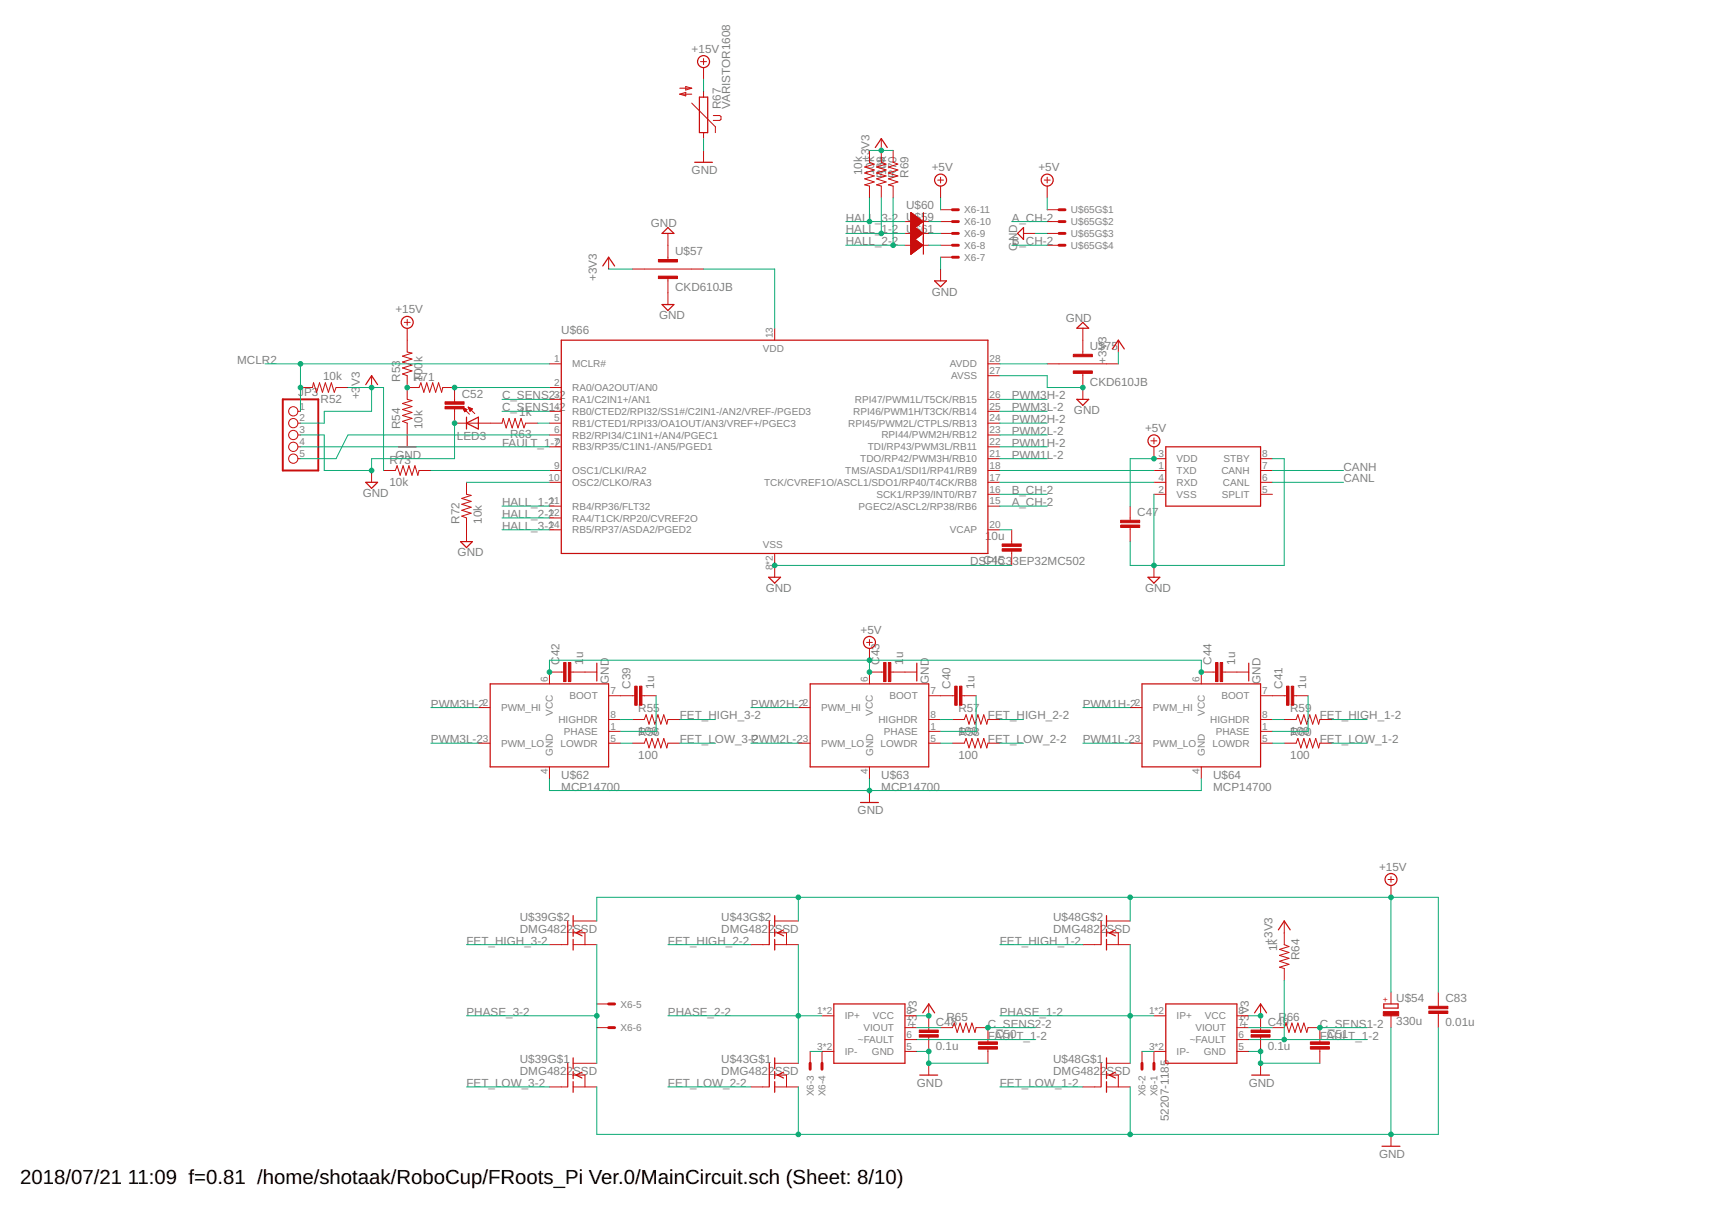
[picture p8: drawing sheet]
<svg xmlns="http://www.w3.org/2000/svg" width="297mm" height="210mm" viewBox="0 0 297 210" stroke-linecap="round" stroke-linejoin="round" font-family="sans-serif">
<g fill="none" stroke="#c90d0c" stroke-width=".17">
<path d="M117.9 15.3h2.1M117.9 16.3l1.1-.3v.6zM117.9 16.3h2.1M119 15l1 .3-1 .3zM120 17.9l4.1 4.1v1M121.5 10.7h1.1M122.1 10.2v1M122.1 11.7v2.1M122.1 15.8v1M122.1 23v1M122.1 26.1v2.1M123.8 20h1.1l.2 .2v.5l-.2 .2h-1.1"/>
<path d="M150.9 26.1v2.1l.8 .3-1.7 .5 1.7 .5-1.7 .5 1.7 .5-1.7 .5 1.7 .6-1.7 .5 .9 .2v2M152.9 24v4.2l.8 .3-1.6 .5 1.6 .5-1.6 .5 1.6 .5-1.6 .5 1.6 .6-1.6 .5 .8 .2v2M155 26.1v2.1l.8 .3-1.7 .5 1.7 .5-1.7 .5 1.7 .5-1.7 .5 1.7 .6-1.7 .5 .9 .2v2M157 38.4h4.1M158.1 39.9h1.2M158.1 39.8h1.1M158.1 39.7h1M158.1 39.6h.9M158.1 39.6h.8M158.1 39.5h.7M158.1 39.4h.7M158.1 39.3h.8"/>
<path d="M158.1 39.3h.9M158.1 39.2h1M158.1 39.1h1.1M158.1 39.1h1.2M158.1 39h1.3M158.1 38.9h1.3M158.1 38.9h1.5M158.1 38.8h1.5M158.1 38.7h1.6M158.1 38.7h1.7M158.1 38.6h1.8M158.1 38.5h1.9"/>
<path d="M158.1 38.4h1.9M158.1 38.3h1.8M158.1 38.2h1.7M158.1 38.1h1.6M158.1 38.1h1.5M158.1 38h1.4M158.1 37.9h1.3M158.1 37.9h1.2M158.1 37.8h1.1M158.1 37.7h1.1M158.1 37.7h.9M158.1 37.6h.9"/>
<path d="M158.1 37.5h.8M158.1 37.4h.7M158.1 37.4h.6M158.1 37.3h.5M158.1 37.2h.4M158.1 37.1h.3M158.1 37.1h.2M158.1 37h.1M158.1 36.9h.1M158.1 38.9l2 1.6-2 1.5M162.7 31.2h1M163.2 38.4h2"/>
<path d="M163.2 36.4h2M163.2 30.7v1M163.2 32.3v2M181.2 31.2h1M181.7 38.4h2M181.7 36.4h2M181.7 30.7v1M181.7 32.3v2M70.1 55.9h1.1M70.7 56.9v4.2l.8 .2-1.7 .5 1.7 .5-1.7 .5 1.7 .5-1.7 .5 1.7 .5-1.7 .6 .9 .3v4.1l.8 .2-1.7 .5 1.7 .5-1.7 .5 1.7 .5-1.7 .6 1.7 .5-1.7 .5 .9 .3v4.1M70.7 55.4v1M105.6 44.6v2.1"/>
<path d="M109.7 46.7h12.4M115.9 40.5v4.5M115.9 48.3v4.5M134.4 56.9v2.1M157 42.5h4.1M157 40.5h4.1M158.1 42h1.2M158.1 41.9h1.2M158.1 41.8h1.1M158.1 41.8h1M158.1 41.7h.9M158.1 41.6h.8"/>
<path d="M158.1 41.6h.7M158.1 41.5h.7M158.1 41.4h.8M158.1 41.3h.9M158.1 41.3h1M158.1 41.2h1.1M158.1 41.1h1.2M158.1 41h1.3M158.1 40.9h1.4M158.1 40.9h1.5M158.1 40.8h1.6M158.1 40.7h1.7"/>
<path d="M158.1 40.6h1.8M158.1 40.6h1.9M158.1 40.4h1.9M158.1 40.3h1.8M158.1 40.3h1.7M158.1 40.2h1.6M158.1 40.1h1.5M158.1 40.1h1.4M158.1 44h.1M158.1 43.9h.2M158.1 43.8h.3M158.1 43.8h.4"/>
<path d="M158.1 43.7h.5M158.1 43.6h.6M158.1 43.5h.7M158.1 43.5h.8M158.1 43.4h.9M158.1 43.3h1M158.1 43.3h1.1M158.1 43.2h1.2M158.1 43.1h1.2M158.1 43.1h1.3M158.1 43h1.4M158.1 42.9h1.5"/>
<path d="M158.1 42.8h1.6M158.1 42.8h1.7M158.1 42.7h1.8M158.1 42.6h1.9M158.1 42.5h1.9M158.1 42.4h1.8M158.1 42.3h1.7M158.1 42.3h1.6M158.1 42.2h1.5M158.1 42.1h1.4M158.1 42.1h1.3M159.4 40h-1.3l2-1.6-2-1.5v7.2l2-1.6-2-1.5"/>
<path d="M163.2 44.6h2M163.2 42.5h2M163.2 40.5h2M163.2 46.7v2M177.6 40.5h2M181.7 42.5h2M181.7 40.5h2M187.9 56.9v4.6M194 59v2.1M51.7 73.4h.4M51.7 71.4h.4M51.7 75.5h.4"/>
<path d="M51.7 77.5h.4M51.7 79.6h.4M52.1 67.2h2.1l.2-.8 .5 1.7 .5-1.7 .5 1.7 .6-1.7 .5 1.7 .5-1.7 .5 1.7 .3-.9h2.1M64.5 65.2v2M70.7 67.2h2l.3-.8 .5 1.7 .5-1.7 .5 1.7 .6-1.7 .5 1.7 .5-1.7 .5 1.7 .2-.9h2.1v2.5M78.9 70.9v2.5h8.2l.2-.8 .5 1.6 .5-1.6 .6 1.6 .5-1.6 .5 1.6 .5-1.6 .5 1.6 .3-.8h2.1M80.3 70.7l1.1 1.2M80.3 70.7l.7 .3-.4 .4zM80.4 70.8h.1M80.4 70.9h.4M80.4 71h.6M80.5 71.1h.5"/>
<path d="M80.5 71.2h.4M80.6 71.3h.2M80.6 71.4h.1M81.2 70.6l1.2 1.2M81.2 70.6l.8 .3M81.2 70.6l.4 .8 .4-.5M81.3 70.6h.1M81.3 70.7h.2M81.3 70.8h.4M81.4 70.9h.5M81.4 71h.5M81.4 71.1h.4"/>
<path d="M81.5 71.2h.2M81.5 71.3h.1M95.3 67.2h2.1M95.3 73.4h2.1M95.3 71.4h2.1M95.3 63.1h2.1M95.3 69.3h2.1M95.3 75.5h2.1M95.3 77.5h2.1M171.4 73.4h2.1M171.4 71.4h2.1M171.4 63.1h2.1"/>
<path d="M171.4 69.3h2.1M171.4 75.5h2.1M171.4 77.5h2.1M171.4 79.6h2.1M171.4 65.2h2.1M181.7 63.1h12.3M187.9 64.8v4.5M199.7 76.5h1M200.2 76v1M200.2 77.5v2.1h2.1M218.7 79.6h2.1M64.5 81.6v2.1"/>
<path d="M66.5 81.6h2.1l.3-.8 .5 1.6 .5-1.6 .5 1.6 .6-1.6 .5 1.6 .5-1.6 .5 1.6 .2-.8h2.1M80.9 83.7v2l.8 .2-1.6 .6 1.6 .5-1.6 .5 1.6 .5-1.6 .5 1.6 .5-1.6 .5 .8 .4v4.1M95.3 81.6h2.1M95.3 83.7h2.1M95.3 87.8h2.1M95.3 89.9h2.1M95.3 91.9h2.1M134.4 96v4.1M171.4 81.6h2.1M171.4 83.7h2.1M171.4 87.8h2.1M171.4 91.9h2.1"/>
<path d="M171.4 85.7h2.1M175.5 91.9v2.5M175.5 95.6v2.5M196.1 87.8v2.5M196.1 91.5v2.5M200.2 98.1v2M200.2 81.6h2.1M200.2 83.7h2.1M200.2 85.7h2.1M218.7 81.6h2.1M218.7 83.7h2.1M218.7 85.7h2.1"/>
<path d="M97.8 116.6h-2.5v2M99 116.6h4.5M150.3 111.4h1.1M150.9 110.9v1.1M150.9 112.5v2M153.3 116.6h-2.4v2M154.6 116.6h4.5M210.9 116.6h-2.5v2M212.1 116.6h4.6M83 128.9h2M83 122.7h2M95.3 133v2.1"/>
<path d="M105.6 120.7h4.5M105.6 124.8h2.1M105.6 128.9h2.1M105.6 126.9h2.1M109.7 124.8h2.1l.3-.8 .5 1.6 .5-1.6 .5 1.6 .6-1.6 .5 1.6 .5-1.6 .5 1.6 .2-.8h2M109.7 128.9h2.1l.3-.8 .5 1.7 .5-1.7 .5 1.7 .6-1.7 .5 1.7 .5-1.7 .5 1.7 .2-.9h2M111.4 120.7h2.4M138.5 128.9h2.1M138.5 122.7h2.1M150.9 133v2.1M150.9 137.1v2.1M161.1 120.7h4.6"/>
<path d="M161.1 124.8h2.1M161.1 128.9h2.1M161.1 126.9h2.1M165.2 124.8h2.1l.3-.8 .5 1.6 .5-1.6 .6 1.6 .5-1.6 .5 1.6 .5-1.6 .5 1.6 .2-.8h2.1M165.2 128.9h2.1l.3-.8 .5 1.7 .5-1.7 .6 1.7 .5-1.7 .5 1.7 .5-1.7 .5 1.7 .2-.9h2.1M166.9 120.7h2.5M196.1 128.9h2M196.1 122.7h2M208.4 133v2.1M218.7 120.7h4.5M218.7 124.8h2.1M218.7 128.9h2.1"/>
<path d="M218.7 126.9h2.1M222.8 124.8h2.1l.3-.8 .5 1.6 .5-1.6 .5 1.6 .5-1.6 .6 1.6 .5-1.6 .5 1.6 .2-.8h2.1M222.8 128.9h2.1l.3-.8 .5 1.7 .5-1.7 .5 1.7 .5-1.7 .6 1.7 .5-1.7 .5 1.7 .2-.9h2.1M224.5 120.7h2.4M99.4 159.8h4.1M134.4 159.8h4.1M192 159.8h4.1M222.8 159.8v4.1l.8 .3-1.6 .5 1.6 .5-1.6 .5 1.6 .5-1.6 .6 1.6 .5-1.6 .5 .8 .2v2.1M240.8 152.6h1.1M241.3 152.1v1M241.3 153.6v2.1M95.3 163.9h3.1"/>
<path d="M99.4 161.8h2.1v2.1M99.4 163.9h4.1M103.5 174.2h2.1M103.5 178.3h2.1M130.3 163.9h3.1M134.4 163.9h4.1M134.4 161.8h2.1v2.1M142.6 176.2h2.1M157 178.3h2.1M157 176.2h2.1M161.1 174.2v4.5M161.1 179.9v2.5"/>
<path d="M163.2 178.3h2l.4-.8 .5 1.6 .5-1.6 .5 1.6 .5-1.6 .5 1.6 .5-1.6 .6 1.6 .2-.8h2v2.4M187.9 163.9h3.1M192 163.9h4.1M192 161.8h2v2.1M200.2 176.2h2.1M214.6 178.3h2.1M214.6 176.2h2.1M218.7 174.2v4.5M218.7 179.9v2.5M220.8 178.3h2l.3-.8 .5 1.6 .6-1.6 .5 1.6 .5-1.6 .5 1.6 .5-1.6 .5 1.6 .2-.8h2.1v2.4M241.3 172.1v2.1M241.3 176.2v2.1"/>
<path d="M249.6 172.1v2.5M249.6 175.8v2.5M95.3 188.6h3.1M99.4 188.6h4.1M99.4 186.5h2.1v2.1M99.4 184.4h4.1M130.3 188.6h3.1M134.4 188.6h4.1M134.4 186.5h2.1v2.1M134.4 184.4h4.1M140.6 182.4v2M144.7 182.4h-2.1v2"/>
<path d="M157 182.4h2.1M157 180.3h2.1M161.1 184.4v2.1M171.4 182v2.4M187.9 188.6h3.1M192 188.6h4.1M192 186.5h2v2.1M192 184.4h4.1M198.1 182.4v2M202.3 182.4h-2.1v2M214.6 182.4h2.1M214.6 180.3h2.1"/>
<path d="M218.7 184.4v2.1M229 182v2.4M241.3 196.8v2"/>
<circle cx="50.9" cy="79.6" r=".8"/>
<circle cx="50.9" cy="71.4" r=".8"/>
<circle cx="50.9" cy="73.4" r=".8"/>
<circle cx="50.9" cy="77.5" r=".8"/>
<circle cx="50.9" cy="75.5" r=".8"/>
</g>
<g fill="none" stroke="#c90d0c" stroke-width=".21">
<path d="M121.3 16.8h1.5v6.2h-1.5zM115.9 39.5l1 1h-2zM120.5 28.2h3.1M151.9 25.6l1-1.6 1 1.6M158.1 40l2-1.6-2-1.5v7.2l2-1.6-2-1.5M158.1 38.9l2 1.6-2 1.5M160.2 36.9v7.2M97.4 59h74v37h-74zM104.6 46.1l1-1.5 1 1.5M114.9 52.8h2l-1 1.1zM162.2 48.7h2l-1 1zM176.6 40.5l1-1v2z"/>
<path d="M186.8 56.9l1.1-1 1 1zM63.5 66.7l1-1.5 1 1.5M69.1 77.5h3.1M80.9 73.4l2.1-1v2zM80.9 72.4v2M186.8 69.3h2.1l-1 1zM193 60.5l1-1.5 1.1 1.5M202.3 77.5h16.4v10.3h-16.4zM63.5 83.7h2l-1 1zM79.9 94h2.1l-1.1 1zM85 118.6h20.6v14.4h-20.6zM103.5 115v3.1"/>
<path d="M133.4 100.1h2l-1 1.1zM140.6 118.6h20.5v14.4h-20.5zM159.1 115v3.1M198.1 118.6h20.6v14.4h-20.6zM199.2 100.1h2l-1 1.1zM216.7 115v3.1M149.3 139.2h3.1M98.5 159.8v4.1M99.4 158.8v1.9M133.5 159.8v4.1M134.4 158.8v1.9M191.1 159.8v4.1"/>
<path d="M192 158.8v1.9M99.4 161.2v1.2M99.4 163v1.8M101 161.3l-1.1 .5 1.1 .5M134.4 161.2v1.2M134.4 163v1.8M136 161.3l-1.1 .5 1.1 .5M144.7 174.2h12.3v10.2h-12.3zM160.1 175.7l1-1.5 1.1 1.5M192 161.2v1.2M192 163v1.8M193.5 161.3l-1 .5 1 .5"/>
<path d="M202.3 174.2h12.3v10.2h-12.3zM217.7 175.7l1-1.5 1.1 1.5M221.8 161.3l1-1.5 1.1 1.5M240.1 174.2h2.5v.7h-2.5zM98.5 184.4v4.2M99.4 183.5v1.9M99.4 185.9v1.2M99.4 187.6v1.9M101 186l-1.1 .5 1.1 .5M133.5 184.4v4.2M134.4 183.5v1.9M134.4 185.9v1.2"/>
<path d="M134.4 187.6v1.9M136 186l-1.1 .5 1.1 .5M159.6 186.5h3.1M191.1 184.4v4.2M192 183.5v1.9M192 185.9v1.2M192 187.6v1.9M193.5 186l-1 .5 1 .5M217.2 186.5h3.1M239.8 198.8h3.1"/>
<circle cx="122.1" cy="10.7" r="1.04"/>
<circle cx="163.2" cy="31.2" r="1.04"/>
<circle cx="181.7" cy="31.2" r="1.04"/>
<circle cx="70.7" cy="55.9" r="1.04"/>
<circle cx="200.2" cy="76.5" r="1.04"/>
<circle cx="150.9" cy="111.4" r="1.04"/>
<circle cx="241.3" cy="152.6" r="1.04"/>
</g>
<g fill="none" stroke="#c90d0c" stroke-width=".51">
<path d="M165.2 38.4h1.1M165.2 36.4h1.1M183.7 38.4h1.1M183.7 36.4h1.1M165.2 44.6h1.1M165.2 42.5h1.1M165.2 40.5h1.1M183.7 42.5h1.1M183.7 40.5h1.1M105.6 174.2h1M105.6 178.3h1M140.6 184.4v1.1"/>
<path d="M142.6 184.4v1.1M198.1 184.4v1.1M200.2 184.4v1.1"/>
</g>
<g fill="#c90d0c" stroke="#c90d0c" stroke-width=".17">
<path d="M110.1 119h.5v3.3h-.5z"/>
<path d="M111 119h.4v3.3h-.4z"/>
<path d="M165.7 119h.4v3.3h-.4z"/>
<path d="M166.5 119h.4v3.3h-.4z"/>
<path d="M223.2 119h.4v3.3h-.4z"/>
<path d="M224 119h.5v3.3h-.5z"/>
<path d="M97.8 114.9h.4v3.3h-.4z"/>
<path d="M98.6 114.9h.4v3.3h-.4z"/>
<path d="M153.3 114.9h.4v3.3h-.4z"/>
<path d="M154.1 114.9h.5v3.3h-.5z"/>
<path d="M210.9 114.9h.4v3.3h-.4z"/>
<path d="M211.7 114.9h.4v3.3h-.4z"/>
<path d="M240 175.5h2.7v.7h-2.7z"/>
<path d="M114.2 45h3.3v.4h-3.3z"/>
<path d="M114.2 47.9h3.3v.4h-3.3z"/>
<path d="M173.9 95.2h3.3v.4h-3.3z"/>
<path d="M173.9 94.4h3.3v.4h-3.3z"/>
<path d="M194.4 90.3h3.3v.4h-3.3z"/>
<path d="M194.4 91.1h3.3v.4h-3.3z"/>
<path d="M159.5 178.7h3.3v.4h-3.3z"/>
<path d="M159.5 179.5h3.3v.4h-3.3z"/>
<path d="M217.1 178.7h3.3v.4h-3.3z"/>
<path d="M217.1 179.5h3.3v.4h-3.3z"/>
<path d="M169.8 180.7h3.3v.5h-3.3z"/>
<path d="M169.8 181.6h3.3v.4h-3.3z"/>
<path d="M227.4 180.7h3.3v.5h-3.3z"/>
<path d="M227.4 181.6h3.3v.4h-3.3z"/>
<path d="M77.2 69.7h3.3v.4h-3.3z"/>
<path d="M77.2 70.5h3.3v.4h-3.3z"/>
<path d="M186.2 61.5h3.3v.4h-3.3z"/>
<path d="M186.2 64.3h3.3v.5h-3.3z"/>
<path d="M247.9 174.6h3.3v.4h-3.3z"/>
<path d="M247.9 175.4h3.3v.4h-3.3z"/>
</g>
<path d="M49.1 69.3h6.1v12.3h-6.1z" fill="none" stroke="#c90d0c" stroke-width=".34"/>
<g fill="none" stroke="#0dab76" stroke-width=".17">
<path d="M122.1 13.8v2M122.1 24v2.1M146.7 38.4h10.3M150.9 34.3v4.1M150.9 26.1h4.1M152.9 34.3v6.2M155 34.3v8.2M161.1 38.4h2.1M163.2 34.3v2.1M175.5 38.4h6.2M181.7 34.3v2.1M105.6 46.7h4.1"/>
<path d="M122.1 46.7h12.3v10.2M146.7 40.5h10.3M146.7 42.5h10.3M161.1 40.5h2.1M161.1 42.5h2.1M163.2 44.6v2.1M175.5 42.5h6.2M179.6 40.5h2.1M46 63.1h49.3M52.1 63.1v8.3M52.1 77.5h43.2M60.4 67.2h6.1v14.4"/>
<path d="M64.5 67.2v4.2h-8.2v2h-4.2M78.9 73.4v6.2h-14.4v2h-8.2v-6.1h-4.2M78.9 67.2h16.4M87.1 71.4h8.2M87.1 69.3h8.2M93.3 73.4h2M95.3 75.5h-34.9l-2.1 4.1h-6.2M173.5 73.4h8.2M173.5 65.2h8.2v2h6.2M173.5 71.4h8.2M173.5 75.5h8.2M173.5 79.6h8.2"/>
<path d="M173.5 69.3h8.2M173.5 63.1h8.2M173.5 77.5h8.2M194 61.1v2M200.2 79.6h-4.1v8.2M220.8 79.6h2v18.5h-26.7v-4.1M74.8 81.6h20.5M80.9 83.7h14.4M87.1 87.8h8.2M87.1 89.9h8.2M87.1 91.9h8.2M134.4 98.1h41.1"/>
<path d="M173.5 87.8h8.2M173.5 85.7h8.2M173.5 81.6h26.7M173.5 83.7h26.7M173.5 91.9h2M200.2 85.7v12.4M220.8 81.6h12.3M220.8 83.7h12.3M95.3 116.6v-2.1h113.1v2.1M150.9 114.5v2.1M74.8 128.9h8.2M74.8 122.7h8.2"/>
<path d="M95.3 135.1v2h113.1v-2M107.7 124.8h2M107.7 128.9h2M113.8 120.7v6.2h-6.1M117.9 124.8h6.2M117.9 128.9h6.2M130.3 128.9h8.2M130.3 122.7h8.2M150.9 135.1v2M163.2 124.8h2M163.2 128.9h2M169.4 120.7v6.2h-6.2"/>
<path d="M173.5 124.8h4.1M173.5 128.9h4.1M187.9 128.9h8.2M187.9 122.7h8.2M220.8 124.8h2M220.8 128.9h2M226.9 120.7v6.2h-6.1M231.1 124.8h6.1M231.1 128.9h6.1M103.5 159.8v-4.1h146.1v16.4M138.5 155.7v4.1M196.1 155.7v4.1"/>
<path d="M241.3 155.7v16.4M80.9 163.9h14.4M80.9 176.2h22.6M103.5 163.9v20.5M115.9 163.9h14.4M115.9 176.2h26.7M138.5 163.9v20.5M159.1 176.2h2M159.1 178.3h4.1M171.4 178.3h8.2M173.5 163.9h14.4M173.5 176.2h26.7"/>
<path d="M196.1 163.9v20.5M216.7 176.2h2M216.7 178.3h4.1M222.8 170.1v10.2M229 178.3h8.2M241.3 178.3v18.5M249.6 178.3v18.5h-146.1v-8.2M80.9 188.6h14.4M115.9 188.6h14.4M138.5 188.6v8.2M140.6 182.4h2M159.1 182.4h2v2h10.3"/>
<path d="M159.1 180.3h20.5M173.5 188.6h14.4M196.1 188.6v8.2M198.1 182.4h2.1M216.7 182.4h2v2h10.3M216.7 180.3h20.5"/>
</g>
<g fill="#0dab76" stroke="#0dab76" stroke-width=".17">
<circle cx="103.5" cy="176.2" r=".4"/>
<circle cx="138.5" cy="155.7" r=".4"/>
<circle cx="196.1" cy="155.7" r=".4"/>
<circle cx="241.3" cy="155.7" r=".4"/>
<circle cx="138.5" cy="196.8" r=".4"/>
<circle cx="196.1" cy="196.8" r=".4"/>
<circle cx="241.3" cy="196.8" r=".4"/>
<circle cx="150.9" cy="137.1" r=".4"/>
<circle cx="138.5" cy="176.2" r=".4"/>
<circle cx="152.9" cy="26.1" r=".4"/>
<circle cx="64.5" cy="67.2" r=".4"/>
<circle cx="161.1" cy="176.2" r=".4"/>
<circle cx="218.7" cy="176.2" r=".4"/>
<circle cx="150.9" cy="114.5" r=".4"/>
<circle cx="95.3" cy="116.6" r=".4"/>
<circle cx="150.9" cy="116.6" r=".4"/>
<circle cx="208.4" cy="116.6" r=".4"/>
<circle cx="200.2" cy="79.6" r=".4"/>
<circle cx="152.9" cy="40.5" r=".4"/>
<circle cx="155" cy="42.5" r=".4"/>
<circle cx="52.1" cy="67.2" r=".4"/>
<circle cx="52.1" cy="63.1" r=".4"/>
<circle cx="200.2" cy="98.1" r=".4"/>
<circle cx="134.4" cy="98.1" r=".4"/>
<circle cx="187.9" cy="67.2" r=".4"/>
<circle cx="218.7" cy="184.4" r=".4"/>
<circle cx="218.7" cy="182.4" r=".4"/>
<circle cx="161.1" cy="182.4" r=".4"/>
<circle cx="161.1" cy="184.4" r=".4"/>
<circle cx="78.9" cy="73.4" r=".4"/>
<circle cx="64.5" cy="81.6" r=".4"/>
<circle cx="78.9" cy="67.2" r=".4"/>
<circle cx="171.4" cy="178.3" r=".4"/>
<circle cx="222.8" cy="180.3" r=".4"/>
<circle cx="229" cy="178.3" r=".4"/>
<circle cx="196.1" cy="176.2" r=".4"/>
<circle cx="70.7" cy="67.2" r=".4"/>
<circle cx="150.9" cy="38.4" r=".4"/>
</g>
<g font-size="3.5">
<text x="3.5" y="205.4">2018/07/21</text>
<text x="22.2" y="205.4">11:09 f=0.81 /home/shotaak/RoboCup/FRoots_Pi Ver.0/MainCircuit.sch (Sheet: 8/10)</text>
</g>
<g font-size="2" fill="#808080">
<text x="120" y="9.1">+15V</text>
<text x="125.1" y="18.9" transform="rotate(-90 125.1 18.9)">R67</text>
<text x="126.7" y="18.9" transform="rotate(-90 126.7 18.9)">VARISTOR1608</text>
<text x="150.9" y="28.2" transform="rotate(-90 150.9 28.2)">+3V3</text>
<text x="161.6" y="29.7">+5V</text>
<text x="180.2" y="29.7">+5V</text>
<text x="120" y="30.2">GND</text>
<text x="149.6" y="30.4" transform="rotate(-90 149.6 30.4)">10k</text>
<text x="151.7" y="30.4" transform="rotate(-90 151.7 30.4)">10k</text>
<text x="153.5" y="30.9" transform="rotate(-90 153.5 30.9)">R68</text>
<text x="153.7" y="30.4" transform="rotate(-90 153.7 30.4)">10k</text>
<text x="155.6" y="30.9" transform="rotate(-90 155.6 30.9)">R70</text>
<text x="157.6" y="30.9" transform="rotate(-90 157.6 30.9)">R69</text>
<text x="112.9" y="39.4">GND</text>
<text x="146.7" y="40.5">HALL_1-2 U$61</text>
<text x="146.7" y="38.4">HALL_</text>
<text x="153" y="38.4">3-2 U$59</text>
<text x="157.2" y="36.3">U$60</text>
<text x="175.5" y="38.4">A_CH-2</text>
<text x="117.1" y="44.3">U$57</text>
<text x="146.7" y="42.6">HALL_2-2</text>
<text x="175.5" y="42.6">B_CH-2</text>
<text x="176.5" y="43.5" transform="rotate(-90 176.5 43.5)">GND</text>
<text x="103.6" y="48.7" transform="rotate(-90 103.6 48.7)">+3V3</text>
<text x="117.1" y="50.5">CKD610JB</text>
<text x="161.6" y="51.3">GND</text>
<text x="68.6" y="54.4">+15V</text>
<text x="97.4" y="58">U$66</text>
<text x="114.4" y="55.4">GND</text>
<text x="184.9" y="55.8">GND</text>
<text x="41.2" y="63.1">MCLR2</text>
<text x="56.1" y="66">10k</text>
<text x="73.3" y="62.8" transform="rotate(-90 73.3 62.8)">k</text>
<text x="189.1" y="60.8">U$75</text>
<text x="192" y="63.1" transform="rotate(-90 192 63.1)">+3V3</text>
<text x="51.7" y="68.8">JP3</text>
<text x="55.6" y="69.9">R52</text>
<text x="62.4" y="69.3" transform="rotate(-90 62.4 69.3)">+3</text>
<text x="62.4" y="67" transform="rotate(-90 62.4 67)">V3</text>
<text x="69.4" y="66.2" transform="rotate(-90 69.4 66.2)">R53</text>
<text x="71.7" y="66">R71</text>
<text x="73.3" y="66.2" transform="rotate(-90 73.3 66.2)">100</text>
<text x="80.1" y="69">C52</text>
<text x="87.1" y="69.3">C_SENS2-2</text>
<text x="87.1" y="71.3">C_SENS1-2</text>
<text x="175.5" y="71.3">PWM3L-2</text>
<text x="175.5" y="69.3">PWM3H-2</text>
<text x="186.3" y="71.9">GND</text>
<text x="189.1" y="66.9">CKD610JB</text>
<text x="69.4" y="74.4" transform="rotate(-90 69.4 74.4)">R54</text>
<text x="73.3" y="74.4" transform="rotate(-90 73.3 74.4)">10k</text>
<text x="79.3" y="76.3">LED3</text>
<text x="87.1" y="77.5">FAULT_1-2</text>
<text x="88.5" y="76.1">R63</text>
<text x="90.1" y="72.2">1k</text>
<text x="175.5" y="75.5">PWM2L-2</text>
<text x="175.5" y="73.4">PWM2H-2</text>
<text x="175.5" y="77.5">PWM1H-2</text>
<text x="198.7" y="74.9">+5V</text>
<text x="67.6" y="80.4">R73</text>
<text x="68.6" y="79.6">GND</text>
<text x="175.5" y="79.6">PWM1L-2</text>
<text x="233.1" y="83.7">CANL</text>
<text x="233.1" y="81.6">CANH</text>
<text x="62.9" y="86.3">GND</text>
<text x="67.6" y="84.3">10k</text>
<text x="87.1" y="87.8">HALL_1-2</text>
<text x="87.1" y="89.9">HALL_2-2</text>
<text x="175.5" y="87.8">A_CH-2</text>
<text x="175.5" y="85.7">B_CH-2</text>
<text x="197.3" y="89.5">C47</text>
<text x="79.7" y="90.9" transform="rotate(-90 79.7 90.9)">R72</text>
<text x="83.6" y="90.9" transform="rotate(-90 83.6 90.9)">10k</text>
<text x="87.1" y="91.9">HALL_3-2</text>
<text x="170.9" y="93.7">10u</text>
<text x="79.4" y="96.5">GND</text>
<text x="168.3" y="98.1">DSCP4IC3</text>
<text x="173.2" y="97.8">5</text>
<text x="175.7" y="98.1">3EP32MC502</text>
<text x="132.9" y="102.7">GND</text>
<text x="198.7" y="102.7">GND</text>
<text x="149.3" y="109.9">+5V</text>
<text x="97.1" y="115.4" transform="rotate(-90 97.1 115.4)">C42</text>
<text x="101.2" y="115.4" transform="rotate(-90 101.2 115.4)">1</text>
<text x="101.2" y="114.2" transform="rotate(-90 101.2 114.2)">u</text>
<text x="105.6" y="118.6" transform="rotate(-90 105.6 118.6)">GND</text>
<text x="109.4" y="119.5" transform="rotate(-90 109.4 119.5)">C39</text>
<text x="113.5" y="119.5" transform="rotate(-90 113.5 119.5)">1u</text>
<text x="152.6" y="115.4" transform="rotate(-90 152.6 115.4)">C43</text>
<text x="156.7" y="115.4" transform="rotate(-90 156.7 115.4)">1</text>
<text x="156.7" y="114.2" transform="rotate(-90 156.7 114.2)">u</text>
<text x="161.1" y="118.6" transform="rotate(-90 161.1 118.6)">GND</text>
<text x="164.9" y="119.5" transform="rotate(-90 164.9 119.5)">C40</text>
<text x="169.1" y="119.5" transform="rotate(-90 169.1 119.5)">1u</text>
<text x="210.2" y="115.4" transform="rotate(-90 210.2 115.4)">C44</text>
<text x="214.3" y="115.4" transform="rotate(-90 214.3 115.4)">1u</text>
<text x="218.7" y="118.6" transform="rotate(-90 218.7 118.6)">GND</text>
<text x="222.5" y="119.5" transform="rotate(-90 222.5 119.5)">C41</text>
<text x="226.6" y="119.5" transform="rotate(-90 226.6 119.5)">1u</text>
<text x="74.8" y="122.8">PWM3H-2</text>
<text x="110.8" y="123.6">R55</text>
<text x="117.9" y="124.8">FET_HIGH_3-2</text>
<text x="130.3" y="122.8">PWM2H-2</text>
<text x="166.3" y="123.6">R57</text>
<text x="171.4" y="124.8">FET_HIGH_2-2</text>
<text x="187.9" y="122.8">PWM1H-2</text>
<text x="223.9" y="123.6">R59</text>
<text x="229" y="124.8">FET_HIGH_1-2</text>
<text x="74.8" y="128.9">PWM3L-2</text>
<text x="110.8" y="127.5">100</text>
<text x="110.8" y="131.6">100</text>
<text x="110.8" y="127.7">R56</text>
<text x="117.9" y="128.9">FET_LOW_3-PWM2L-2</text>
<text x="130.5" y="128.9">2</text>
<text x="166.3" y="127.5">100</text>
<text x="166.3" y="131.6">100</text>
<text x="166.3" y="127.7">R58</text>
<text x="171.4" y="128.9">FET_LOW_2-2</text>
<text x="187.9" y="128.9">PWM1L-2</text>
<text x="223.9" y="127.5">100</text>
<text x="223.9" y="131.6">100</text>
<text x="223.9" y="127.7">R60</text>
<text x="229" y="128.9">FET_LOW_1-2</text>
<text x="97.4" y="137.1">MCP14700</text>
<text x="97.4" y="135.1">U$62</text>
<text x="152.9" y="137.1">MCP14700</text>
<text x="152.9" y="135.1">U$63</text>
<text x="210.5" y="137.1">MCP14700</text>
<text x="210.5" y="135.1">U$64</text>
<text x="148.8" y="141.3">GND</text>
<text x="239.3" y="151">+15V</text>
<text x="90.2" y="161.8">DMG4822SSD</text>
<text x="90.2" y="159.8">U$39G$2</text>
<text x="125.1" y="161.8">DMG4822SSD</text>
<text x="125.1" y="159.8">U$43G$2</text>
<text x="182.7" y="161.8">DMG4822SSD</text>
<text x="182.7" y="159.8">U$48G$2</text>
<text x="80.9" y="163.9">FET_HIGH_3-2</text>
<text x="115.9" y="163.9">FET_HIGH_2-2</text>
<text x="173.5" y="163.9">FET_HIGH_1-2</text>
<text x="220.8" y="163.9" transform="rotate(-90 220.8 163.9)">+3V3</text>
<text x="221.6" y="165" transform="rotate(-90 221.6 165)">1k</text>
<text x="225.5" y="166.6" transform="rotate(-90 225.5 166.6)">R64</text>
<text x="242.3" y="173.8">U$54</text>
<text x="250.8" y="173.9">C83</text>
<text x="80.9" y="176.2">PHASE_3-2</text>
<text x="115.9" y="176.2">PHASE_2-2</text>
<text x="159.1" y="178.3" transform="rotate(-90 159.1 178.3)">+3</text>
<text x="159.1" y="176" transform="rotate(-90 159.1 176)">V3</text>
<text x="162.4" y="178">C48</text>
<text x="164.2" y="177.1">R65</text>
<text x="171.4" y="178.3">C_SENS2-2</text>
<text x="173.5" y="176.2">PHASE_1-2</text>
<text x="216.7" y="178.3" transform="rotate(-90 216.7 178.3)">+3</text>
<text x="216.7" y="176" transform="rotate(-90 216.7 176)">V3</text>
<text x="219.9" y="178">C49</text>
<text x="221.8" y="177.1">R</text>
<text x="223.3" y="177.1">66</text>
<text x="229" y="178.3">C_SENS1-2</text>
<text x="242.3" y="177.9">330u</text>
<text x="250.8" y="178">0.01u</text>
<text x="90.2" y="184.4">U$39G$1</text>
<text x="125.1" y="184.4">U$43G$1</text>
<text x="162.4" y="182.1">0.1u</text>
<text x="171.4" y="180.3">FAUL</text>
<text x="172.7" y="180">C50T_1-2</text>
<text x="182.7" y="184.4">U$48G$1</text>
<text x="219.9" y="182.1">0.1u</text>
<text x="229" y="180.3">FAUL</text>
<text x="230.2" y="180">C51T_1-2</text>
<text x="80.9" y="188.6">FET_LOW_3-2</text>
<text x="90.2" y="186.5">DMG4822SSD</text>
<text x="115.9" y="188.6">FET_LOW_2-2</text>
<text x="125.1" y="186.5">DMG4822SSD</text>
<text x="159.1" y="188.6">GND</text>
<text x="173.5" y="188.6">FET_LOW_1-2</text>
<text x="182.7" y="186.5">DMG4822SSD</text>
<text x="216.7" y="188.6">GND</text>
<text x="202.8" y="194.5" transform="rotate(-90 202.8 194.5)">52207-1185</text>
<text x="239.3" y="200.9">GND</text>
</g>
<g font-size="1.7" fill="#808080">
<text x="167.3" y="41.1">X6-9</text>
<text x="167.3" y="39.1">X6-10</text>
<text x="167.3" y="37">X6-11</text>
<text x="185.8" y="37">U$65G$1</text>
<text x="185.8" y="39.1">U$65G$2</text>
<text x="185.8" y="41.1">U$65G$3</text>
<text x="167.3" y="45.2">X6-7</text>
<text x="167.3" y="43.2">X6-8</text>
<text x="185.8" y="43.2">U$65G$4</text>
<text x="134.1" y="58.7" transform="rotate(-90 134.1 58.7)">13</text>
<text x="96.1" y="62.8">1</text>
<text x="99.3" y="63.7">MCLR#</text>
<text x="132.3" y="61.1">VDD</text>
<text x="164.8" y="63.7">AVDD</text>
<text x="165" y="65.8">AVSS</text>
<text x="171.7" y="62.8">28</text>
<text x="171.7" y="64.9">27</text>
<text x="52" y="71.1">1</text>
<text x="96.1" y="66.9">2</text>
<text x="96.1" y="69">3</text>
<text x="96.1" y="71.1">4</text>
<text x="99.3" y="67.8">RA0/OA2OUT/AN0</text>
<text x="99.3" y="69.9">RA1/C2IN1+/AN1</text>
<text x="99.3" y="72">RB0/CTED2/RPI32/SS1#/C2IN1-/AN2/VREF-/PGED3</text>
<text x="148" y="72">RPI46/PWM1H/T3CK/RB14</text>
<text x="148.3" y="69.9">RPI47/PWM1L/T5CK/RB15</text>
<text x="171.7" y="71.1">25</text>
<text x="171.7" y="69">26</text>
<text x="52" y="73.1">2</text>
<text x="52" y="75.2">3</text>
<text x="52" y="77.2">4</text>
<text x="96.1" y="73.1">5</text>
<text x="96.1" y="75.2">6</text>
<text x="96.1" y="77.2">7</text>
<text x="99.3" y="74">RB1/CTED1/RPI33/OA1OUT/AN3/VREF+/PGEC3</text>
<text x="99.3" y="76.1">RB2/RPI34/C1IN1+/AN4/PGEC1</text>
<text x="147.2" y="74">RPI45/PWM2L/CTPLS/RB13</text>
<text x="152.9" y="76.1">RPI44/PWM2H/RB12</text>
<text x="171.7" y="77.2">22</text>
<text x="171.7" y="75.2">23</text>
<text x="171.7" y="73.1">24</text>
<text x="52" y="79.3">5</text>
<text x="95.2" y="83.4">10</text>
<text x="96.1" y="81.3">9</text>
<text x="99.3" y="78.1">RB3/RP35/C1IN1-/AN5/PGED1</text>
<text x="99.3" y="82.2">OSC1/CLKI/RA2</text>
<text x="146.7" y="82.2">TMS/ASDA1/SDI1/RP41/RB9</text>
<text x="149.3" y="80.2">TDO/RP42/PWM3H/RB10</text>
<text x="150.6" y="78.1">TDI/RP43/PWM3L/RB11</text>
<text x="171.7" y="79.3">21</text>
<text x="171.7" y="83.4">17</text>
<text x="171.7" y="81.3">18</text>
<text x="201" y="81.3">1</text>
<text x="201" y="79.3">3</text>
<text x="201" y="83.4">4</text>
<text x="204.2" y="82.2">TXD</text>
<text x="204.2" y="80.2">VDD</text>
<text x="211.9" y="82.2">CANH</text>
<text x="212.3" y="80.2">STBY</text>
<text x="219" y="79.3">8</text>
<text x="219" y="83.4">6</text>
<text x="219" y="81.3">7</text>
<text x="95.2" y="89.6">12</text>
<text x="95.3" y="87.5">11</text>
<text x="99.3" y="84.3">OSC2/CLKO/RA3</text>
<text x="99.3" y="88.4">RB4/RP36/FLT32</text>
<text x="132.6" y="84.3">TCK/CVREF1O/ASCL1/SDO1/RP40/T4CK/RB8</text>
<text x="149" y="88.4">PGEC2/ASCL2/RP38/RB6</text>
<text x="152.1" y="86.3">SCK1/RP39/INT0/RB7</text>
<text x="171.7" y="87.5">15</text>
<text x="171.7" y="85.5">16</text>
<text x="201" y="85.5">2</text>
<text x="204.2" y="86.4">VSS</text>
<text x="204.2" y="84.3">RXD</text>
<text x="212" y="86.3">SPLIT</text>
<text x="212.2" y="84.3">CANL</text>
<text x="219" y="85.5">5</text>
<text x="95.2" y="91.6">14</text>
<text x="99.3" y="90.5">RA4/T1CK/RP20/CVREF2O</text>
<text x="99.3" y="92.5">RB5/RP37/ASDA2/PGED2</text>
<text x="132.3" y="95">VSS</text>
<text x="164.8" y="92.5">VCAP</text>
<text x="171.7" y="91.6">20</text>
<text x="134.1" y="98.9" transform="rotate(-90 134.1 98.9)">8*2</text>
<text x="95" y="118.4" transform="rotate(-90 95 118.4)">6</text>
<text x="150.6" y="118.4" transform="rotate(-90 150.6 118.4)">6</text>
<text x="208.1" y="118.4" transform="rotate(-90 208.1 118.4)">6</text>
<text x="83.8" y="122.5">2</text>
<text x="86.9" y="123.4">PWM_HI</text>
<text x="95.9" y="124.2" transform="rotate(-90 95.9 124.2)">VCC</text>
<text x="96.9" y="125.4">HIGHDR</text>
<text x="98.8" y="121.3">BOOT</text>
<text x="105.9" y="120.4">7</text>
<text x="105.9" y="124.5">8</text>
<text x="139.3" y="122.5">2</text>
<text x="142.5" y="123.4">PWM_HI</text>
<text x="151.5" y="124.2" transform="rotate(-90 151.5 124.2)">VCC</text>
<text x="152.4" y="125.4">HIGHDR</text>
<text x="154.3" y="121.3">BOOT</text>
<text x="161.4" y="120.4">7</text>
<text x="161.4" y="124.5">8</text>
<text x="196.9" y="122.5">2</text>
<text x="200" y="123.4">PWM_HI</text>
<text x="209" y="124.2" transform="rotate(-90 209 124.2)">VCC</text>
<text x="210" y="125.4">HIGHDR</text>
<text x="211.9" y="121.3">BOOT</text>
<text x="219" y="120.4">7</text>
<text x="219" y="124.5">8</text>
<text x="83.8" y="128.6">3</text>
<text x="86.9" y="129.5">PWM_LO</text>
<text x="95.9" y="131.1" transform="rotate(-90 95.9 131.1)">GND</text>
<text x="97.3" y="129.5">LOWDR</text>
<text x="97.8" y="127.5">PHASE</text>
<text x="105.9" y="126.6">1</text>
<text x="105.9" y="128.6">5</text>
<text x="139.3" y="128.6">3</text>
<text x="142.5" y="129.5">PWM_LO</text>
<text x="151.5" y="131.1" transform="rotate(-90 151.5 131.1)">GND</text>
<text x="152.8" y="129.5">LOWDR</text>
<text x="153.4" y="127.5">PHASE</text>
<text x="161.4" y="126.6">1</text>
<text x="161.4" y="128.6">5</text>
<text x="196.9" y="128.6">3</text>
<text x="200" y="129.5">PWM_LO</text>
<text x="209" y="131.1" transform="rotate(-90 209 131.1)">GND</text>
<text x="210.4" y="129.5">LOWDR</text>
<text x="210.9" y="127.5">PHASE</text>
<text x="219" y="126.6">1</text>
<text x="219" y="128.6">5</text>
<text x="95" y="134.3" transform="rotate(-90 95 134.3)">4</text>
<text x="150.6" y="134.3" transform="rotate(-90 150.6 134.3)">4</text>
<text x="208.1" y="134.3" transform="rotate(-90 208.1 134.3)">4</text>
<text x="107.7" y="174.8">X6-5</text>
<text x="107.7" y="178.9">X6-6</text>
<text x="141.8" y="175.9">1*2</text>
<text x="146.6" y="176.8">IP+</text>
<text x="149.8" y="178.9">VIOUT</text>
<text x="151.5" y="176.8">VCC</text>
<text x="157.3" y="175.9">8</text>
<text x="157.3" y="178">7</text>
<text x="199.4" y="175.9">1*2</text>
<text x="204.2" y="176.8">IP+</text>
<text x="207.4" y="178.9">VIOUT</text>
<text x="209" y="176.8">VCC</text>
<text x="214.9" y="175.9">8</text>
<text x="214.9" y="178">7</text>
<text x="141.8" y="182.1">3*2</text>
<text x="146.6" y="183">IP-</text>
<text x="148.8" y="180.9">~FAULT</text>
<text x="151.3" y="183">GND</text>
<text x="157.3" y="180">6</text>
<text x="157.3" y="182.1">5</text>
<text x="199.4" y="182.1">3*2</text>
<text x="204.2" y="183">IP-</text>
<text x="206.4" y="180.9">~FAULT</text>
<text x="208.9" y="183">GND</text>
<text x="214.9" y="180">6</text>
<text x="214.9" y="182.1">5</text>
<text x="141.2" y="190.2" transform="rotate(-90 141.2 190.2)">X6-3</text>
<text x="143.2" y="190.2" transform="rotate(-90 143.2 190.2)">X6-4</text>
<text x="198.8" y="190.2" transform="rotate(-90 198.8 190.2)">X6-2</text>
<text x="200.8" y="190.2" transform="rotate(-90 200.8 190.2)">X6-1</text>
</g>
<text font-size="1.4" fill="#c90d0c" x="240.9" y="173.8" transform="rotate(-90 240.9 173.8)">+</text>
</svg>
